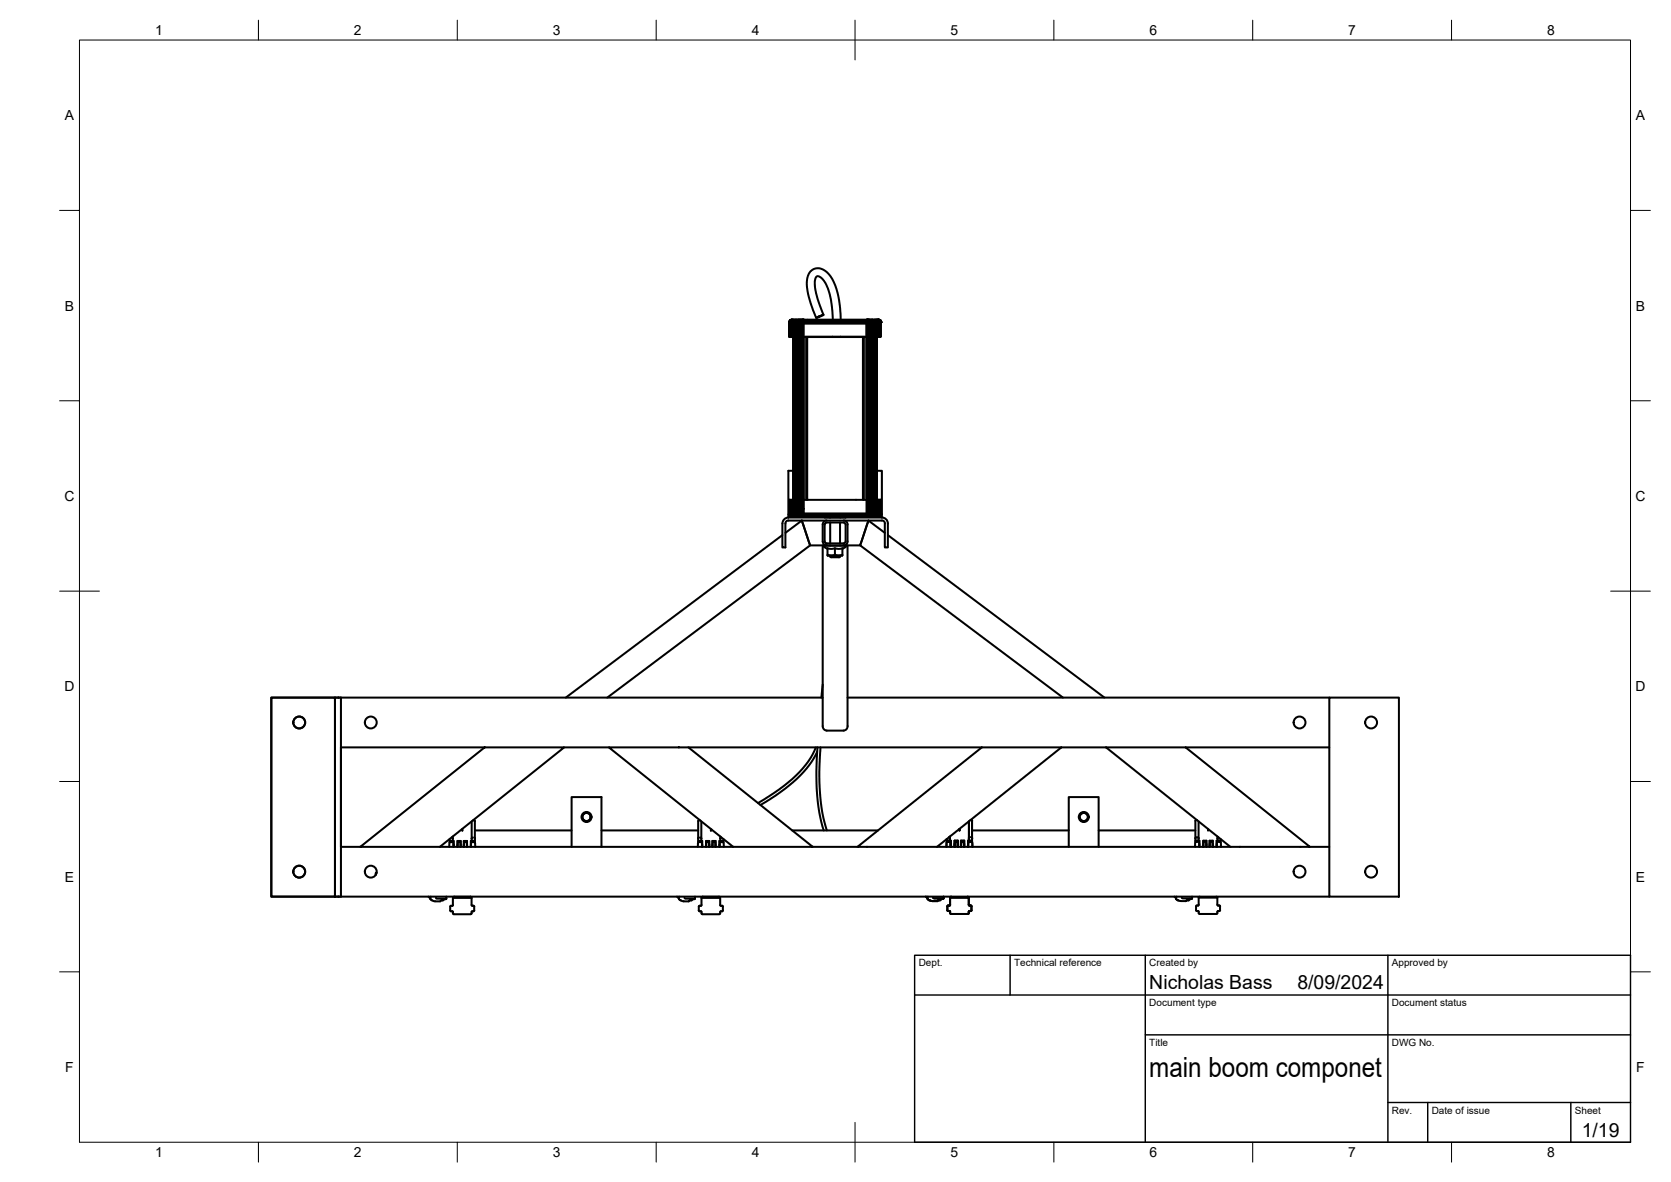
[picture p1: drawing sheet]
<svg xmlns="http://www.w3.org/2000/svg" width="420mm" height="297mm" viewBox="0 0 420 297" stroke-linecap="round" stroke-linejoin="round" font-family="sans-serif">
<!-- layer: Visible -->
<g fill="none" stroke="#000" stroke-width=".51">
<path d="M205.2 79.9a19.5 19.5 0 0 1-2.2-9.9 2.8 2.8 0 0 1 2-2.5 2.8 2.8 0 0 1 3 1 15.1 15.1 0 0 1 3.3 9.7l.1 2.2M205.2 79.9l1.9-.8zM207.1 79.1a20.5 20.5 0 0 1-2.2-8.5v-.2a.82 .82 0 0 1 .6-1 .82 .82 0 0 1 1 .4 11 11 0 0 1 2.7 7.2l.2 3.4M198.4 81l.1 3.6 .1-3.6M198.4 81v3.6M198.4 84.6h.1M198.5 81h.1M198.5 84.6h.1M198.6 81l.1 3.6M198.6 80.5l.3-.1-.3 .1-.1 .5zM198.7 80.5l-.2 .5M198.7 80.5l-.1 .5"/>
<path d="M198.7 84.6h.1M198.8 81v3.6h.1M198.8 81h.2v3.6M198.8 80.5v.5M198.9 81v3.6h.1M199 80.4l-.3 .1M199 80.5l-.1 .5zM199 80.4h.1M199 80.5h.1M199.1 80.4l-.3 .1M199.1 80.5h.2l-.1 .5 .2-.5M199.1 80.5l-.1 .5h.2"/>
<path d="M199.2 84.6h.5M199.2 81v3.6h-.2M199.2 81h.5M199.2 80.4l-.4 .1M199.3 80.4l-.3 .1M199.4 80.4l-.4 .1M199.4 80.5l-.1 4.1M199.4 80.5l-.2 .5M199.5 84.7v40.9v-40.9M199.5 84.7v40.9M199.5 80.4l-.4 .1M199.5 84.7h.1"/>
<path d="M199.6 80.5l-.1 4.1M199.6 84.7v40.9M199.6 80.4l-.3 .1h.3M199.6 84.7l.1 40.9h.2v3.6h.2v.5h-.2M199.7 84.6h.3M199.7 81v3.6M199.7 84.7l.1 40.9M199.7 80.4l-.3 .1M199.8 84.7h.2M199.9 80.4l-.3 .1M199.9 81h-.2v-.5h.4l-.1 4.1M199.9 81v3.6"/>
<path d="M199.9 81h.3M199.9 84.7v40.9h1.5M200 80.4l-.4 .1M200 84.6h1M200.1 84.7v40.9M200.2 80.4l-.3 .1v.5M200.2 81h.4v3.6M200.2 81v3.6M200.3 84.7v44.5h.4v.5M200.3 84.7h-.3v40.9M200.3 84.7h.1v40.9M200.3 80.5h1.5v.5l.1-.5-.1 .5"/>
<path d="M200.3 80.5l-.1 .5M200.3 80.4l-.2 .1h.2M200.4 84.7h.1v40.9M200.4 80.4l-.1 .1M200.5 84.7h.2M200.6 80.4h-.2v4.2M200.7 84.7v44.5h.2v.5h.1M200.7 84.7h.1v40.9M200.7 80.4h-.1v.6h.2l-.1-.6h.2M200.8 84.6v-3.6h.2v3.6M200.8 84.7h.3M201 80.5v.5h.2v3.6"/>
<path d="M201 80.5l-.2 .5zM201 84.7v40.9M201 84.6h.4M201 80.4h-.1l.1 .1M201.1 80.4h-.1l.2 .6 .1-.5M201.3 84.7l.1 45M201.3 80.4h-.2l.2 .1M201.3 80.5l.1 4.1h.1M201.3 80.5l.1 .5h.1M201.4 80.4h-.1l.2 .6M201.4 84.7h.1M201.5 80.4l.2 .6v3.6h-.2v-3.6"/>
<path d="M201.5 81h.3M201.6 80.4l.3 .1M201.7 84.7h.1M201.7 80.4l.2 .1M201.7 84.6h.1M201.8 80.4l.3 .4M201.8 80.4l.3 .1M201.8 82.3v2.3M201.8 81h.2M201.8 81v1.3M201.8 82.3h.1M201.9 80.4h.1"/>
<path d="M201.9 80.4h16.1M201.9 80.5l.1 .5M201.9 80.5h17.4M201.9 84.7v43.2M202 80.4l.1 .1M202 81v3.6v-3.6M202 81v.3v-.3M202 81.3h15.9M202 84.7h-.2v44.5h-.2M202 84.7h.1M202 84.7v40.9M202 81h15.8"/>
<path d="M202.1 80.8l-.1 .2M202.1 80.8h.1M202.1 81h-.1M202.1 80.5h.1M202.1 80.6v.2h15.7v-.2M202.7 84.7h.3M209.3 84.6v.1M211.3 84.6v.1M217 84.7h.2v40.9M217.2 84.7h.6M217.8 80.5v.1M217.8 80.6h.1"/>
<path d="M217.8 81h.1M217.8 80.5h.1M217.9 81v3.6h-16.1M217.9 81v3.6h.1v-2.3M217.9 81v.3l-.1-.3M217.9 80.4l-.1 .1M217.9 84.7l-.1 40.9M217.9 84.7l.1 40.9M217.9 84.7v44.5M218 80.4h.1M218 80.4h-.1M218 84.7h.1"/>
<path d="M218 81v1.3M218 81v1.3v-1.3M218 84.6h.3M218.1 80.4h-.1M218.1 80.4h-.2M218.1 84.7h.2v40.9M218.1 80.5l-.1 .5h.2M218.1 80.5l-.1 .5M218.1 84.7v40.9M218.2 81v3.6M218.2 81h.1M218.2 80.4l-.4 .1"/>
<path d="M218.3 84.7h.1v44.5h.1M218.3 80.4l-.4 .1-.1 .5h.2M218.4 80.4l-.4 .1-.1 .5M218.4 84.7h.1M218.5 80.4l-.4 .1M218.5 84.7h.2v40.9M218.5 84.7v40.9M218.6 80.4l-.3 .1-.1 .5M218.7 84.7h.1v40.9M218.7 81h-.4v3.6h.2M218.7 81v3.6h.2M218.7 81h.2"/>
<path d="M218.7 80.4l-.5 .6M218.8 84.7h.2M218.9 80.4l-.3 .1-.1 .5v3.6h.2M218.9 81h.2v3.6h.1M218.9 81v3.6h.2M219 80.4l-.3 .1v.5M219.1 84.7h.2v40.9l-.2 3.6v-3.6M219.2 80.4l-.3 .1v.5M219.2 81h.2M219.2 81v3.6h.2v-3.6M219.3 80.5l-.1 .5M219.3 84.7h.1"/>
<path d="M219.3 80.4l-.2 .1v.5h.1M219.4 80.4l-.1 .1M219.4 80.4h.3M219.4 84.6h.2M219.5 81h.1v3.6M219.5 84.7h-.1v40.9M219.6 80.4l-.1 .6M219.6 80.5h.2v.5h-.2zM219.6 84.6h.4M219.7 84.7h.1v40.9M219.8 84.7h.1v40.9M219.9 80.4h-.2l.1 .1"/>
<path d="M219.9 84.7l.1 40.9M220 84.7l.1 40.9M220 81h.2M220 81h-.2v3.6M220 81v3.6h.2M220 80.4l-.2 .1M220.1 84.7l.1 40.9M220.2 80.4h-.2l.2 .6M220.2 84.7l.1 40.9M220.2 81v3.6h.2M220.3 80.4h-.1l.1 .1M220.3 84.7l.1 40.9 .1-40.9v40.9v-40.9l-.1 44.5h-.1"/>
<path d="M220.3 80.5h-.3v.5M220.3 80.5h.2M220.3 80.5l.1 .5h-.2M220.4 80.4l.1 .1M220.4 84.6h.2M220.5 80.5l.1 .5M220.5 80.4h-.1l.2 .1h-.1M220.6 81h.1M220.6 81v3.6h.1M220.6 81h-.2v3.6M220.6 80.4l.3 .6h-.2l-.1-.5M220.6 80.5h.7"/>
<path d="M220.6 80.5l.1 .5M220.7 80.4l.2 .1M220.7 81v3.6M220.8 80.4l.3 .6M220.8 80.4l.3 .1v.5M220.9 80.5l.1 .5zM220.9 80.4l.4 .1zM221 81h-.1v3.6h-.2M221 81v3.6h-.1M221 84.6h.1M221 81h.1M221.1 81v3.6"/>
<path d="M221.2 80.5l.2 .5M221.2 84.6h.1M221.3 80.5l-.5-.1 .3 .1 .3 .5M221.3 80.5l.1 .5M221.3 80.5l.1 .5zM221.4 81v3.6l-.1-3.6-.2 3.6M221.4 81h.1M221.4 81v3.6M199.5 118.3h-1.3v11.8h23.5M220.5 118.3h1.2v11.8M196.7 134.5l-54.4 40.8M198.2 130.8h23.6a.75 .75 0 0 1 .7 .7"/>
<path d="M198.2 130.1a1.52 1.52 0 0 0-1.5 1.5v6h.8v-6.1a.75 .75 0 0 1 .7-.7M198.5 129.2l.1 .5M198.5 129.2l.2 .5M198.5 125.6v3.6M198.5 125.6h.3M198.5 129.2h.1M198.6 129.2l.1 .5M198.6 125.6v3.6M198.6 125.6v3.6l.2 .5M198.6 129.7l.4 .2M198.7 129.7l.3 .2M198.7 129.7h.1"/>
<path d="M198.7 125.6v3.6h-.1M198.7 129.7l.5 .2-.4-.2M198.8 129.7l.4 .2M198.8 129.7l-.1-.5 .2 .5h.6M198.9 125.6h-.1v3.6l.4 .7M199.1 129.2l.2 .7M199.1 129.2l.4 .7M199.1 125.6v3.6M199.2 125.6v3.6h.2M199.2 125.6h-.3v3.6h.2M199.2 125.6h.2M199.4 129.2h.1l.1 .5 .3 .2"/>
<path d="M199.4 129.2l.1 .5M199.4 129.9h.1M199.5 129.7l.3 .2M199.5 129.7l.1 .2M199.5 125.6h.2v3.6h-.2zM199.5 125.6h-.1v3.6M199.5 129.9h.4M199.7 129.2h.2v.5h-.1zM199.9 129.7l.1 .2h-.1M200.1 125.6v3.6h.2v.5M200.3 129.7l-.3 .2M200.3 129.7v.2h-.1"/>
<path d="M200.3 129.7h.4M200.3 129.9h.2M200.5 125.6v4.3l.2-.2M200.7 129.7h.2l-.3 .2M200.9 125.6v3.6h.2v-3.6M201 129.7l-.2 .2M201.1 129.2h.2l-.1 .5h-.2zM201.1 125.6v-40.9h.3v40.9M201.2 129.9h.1M201.3 129.9h.1M201.4 129.7l-.5 .2M201.4 129.7l-.3 .2"/>
<path d="M201.4 129.7h.1l-.2 .2M201.4 125.6v3.6h.2M201.4 125.6h.2M201.4 129.9h.3M201.5 125.6v-40.9h.2v40.9M201.6 129.2l-.1 .5h.2M201.6 130.8l2.1 6.3-51 38.2M201.6 130.8l2.1 6.3h3.2M201.6 130.8l-4.1 3.1M201.7 129.9h.1M201.7 129.7h.1M201.7 129.7l-.3 .2"/>
<path d="M201.8 129.9h.1M201.8 129.7l-.3 .2M201.9 127.9v1.3M201.9 129.2l-.2 .5M201.9 129.2l-.1 .5zM201.9 127.9v1.3v-1.3M201.9 129.9h.1M201.9 129.2h.2M202 129.8h16M202 129.8l.1-.1-.3 .2M202 129.8l-.1 .1M202 125.6v3.6l-.2 .5"/>
<path d="M202 125.6v3.6v-.2M202 129l.1 .2M202 129h15.9M202.1 129.2h15.8M202.1 129.5l-.5 .4M202.1 129.5v.2M202.1 125.6v-40.9h.6v40.9M202.1 129.4v.1M202.1 129.7l-.4 .2M202.1 129.7h15.7M202.1 129.7h.1M203 125.6v-40.9h14v40.9"/>
<path d="M206.9 136.1a1.01 1.01 0 0 0 1 1M207.3 136.1l.1-4.3v-.2l.5-.3h4.2l.5 .3v4.5M207.4 136.1v.2l.5 .3h4.2l.3-.1 .2-.4M207.9 137.1h-1v45.4a1.11 1.11 0 0 0 1 1.1h4.2a1.05 1.05 0 0 0 1-1.1v-45.4h-1M207.9 137.1h4.2M207.9 130.8a1.01 1.01 0 0 0-1 1v4.3M208.1 139.4l.1 .2h3.5l.1-1.8-.9 .2-2.8-.2v1.6l.7 .2 1.1-.2M208.1 138l-.8-.5v-.3h5.3v.3l-.8 .5M208.7 130v.1M208.7 139.9h2.5M208.7 139.9l.3 .1h2l.2-.1M208.7 131.3v5.3"/>
<path d="M208.7 137.1h.1M208.7 139.6v.3M209.9 137.8v1.6l.8 .2 1.1-.2M211.2 131.3v5.3M211.2 137.1h.1M211.2 139.6v.3M211.3 130v.1M212.1 130.8a1.01 1.01 0 0 1 1 1v4.3M212.8 129.8l-.2 .2h-5.2l-.2-.2M213.1 136.1a1.01 1.01 0 0 1-1 1M217.8 129.7l.4 .2M217.8 129.7l.2 .1"/>
<path d="M217.8 129.7l.3 .2M217.9 129.2h.1M217.9 129.5l-.1 .2M217.9 129.2v.2h-15.8v-.2M217.9 129.2v-.2v.2M217.9 129.2l.2 .5-.2-.3M218 129.8l.1 .1M218 129.8l-16.1 .1M218 129.8v.1M218 129.9h.1M218 127.9h.1M218.1 129.7l.3 .2z"/>
<path d="M218.1 125.6h-16.5v3.6M218.1 125.6h.4M218.1 125.6v2.3M218.1 127.9l-.1 1.3M218.1 129.2l.1 .5h.1M218.1 129.2l.2 .5M218.1 127.9v1.3v-1.3M218.2 125.6v3.6h.2l.1 .5h.1l-.1-.5M218.2 129.9h.1M218.3 129.7l.1 .2M218.3 129.7l.4 .2h-.2M218.4 130.8l-2.1 6.3h-3.2"/>
<path d="M218.5 129.2h.2l.2 .7h-.1M218.5 125.6h.2M218.5 125.6v3.6M218.7 129.9h.1M218.7 125.6h.4M218.7 125.6v3.6h.2M218.9 129.2v.5l.2-.5v.5M218.9 129.2h.2l-.2 .5h-.3l.2 .2M218.9 125.6v3.6M219 125.6v-40.9h.1v40.9M219.1 125.6h.8M219.1 129.7l-.2 .2"/>
<path d="M219.1 129.7l.1 .2h-.1M219.1 129.7h.2M219.3 125.6v3.6h-.2zM219.3 129.7h.2l-.1 .2M219.3 129.7l-.1 .2M219.3 129.9h.1M219.5 125.6v3.6h-.2v.5M219.5 125.6v-40.9h.2v44.5M219.6 129.9h.2M219.7 129.2l-.1 .7h-.1M219.7 129.2h-.2v.5h.5M219.7 129.2h.6"/>
<path d="M219.8 129.9h.3M219.9 125.6h.4M219.9 125.6l-.1 4.3M220 129.7l-.1 .2M220.1 129.9l.3-.2-.2 .2M220.1 125.6l-.1 4.1M220.1 129.9h.1M220.2 129.9h.2M220.3 129.2l-.1 .5h-.2M220.4 129.2h.2l-.1 .5h-.1zM220.6 129.2h.1v.5l-.4 .2M220.6 125.6v3.6"/>
<path d="M220.6 129.9h.1M220.7 125.6h-.4v3.6M220.7 125.6l.1 4.1M220.7 125.6h.4M220.8 129.7l-.4 .2M220.9 125.6v3.6h.1v-3.6M220.9 129.9l.4-.2zM221 129.7l-.4 .2M221 129.7l.3-.5v-3.6l.1 3.6-.1 .5M221 129.7l-.3 .2 .5-.2-.4 .2M221.1 129.2l-.1 .5M221.1 129.2h.2v.5"/>
<path d="M221.1 129.2l-.3 .5M221.3 125.6l-.2 3.6M221.3 129.7l-.3 .2 .3-.2M221.3 125.6l.1 3.6M221.4 125.6h.1M221.4 125.6l.1 3.6M221.4 129.2l-.1 .5M221.5 129.2l-.2 .5M221.5 125.6v3.6M221.5 125.6v3.6l-.2 .5M221.8 130.1a1.49 1.49 0 0 1 1.4 1.4v6.1h-.7v-6M222.5 133.9l-4.1-3.1-2.1 6.3 51 38.2"/>
<path d="M223.2 134.5l54.5 40.8M68.2 175.3h16v50h-16zM84.2 175.3h1.5M206.9 175.3h-121.2v12.5M206.9 172l-.4 3.3M213.1 175.3h121.1M334.2 175.3h17.5v50h-17.5zM85.7 187.8h36.2M85.7 187.8v25M141.9 187.8h11.2M153.1 187.8h20l31.3 25h-20zM173.1 187.8h73.8"/>
<path d="M205.1 187.8a24.7 24.7 0 0 1-9.2 10.6l-5.3 3.4M205.5 188.9a29.7 29.7 0 0 1-11.7 11.8l-2.6 1.6M205.5 187.8a55.8 55.8 0 0 0 1.6 20.9M206.3 187.8a54.9 54.9 0 0 0 1.6 20.9M246.9 187.8h20M246.9 187.8l-31.3 25h20l31.3-25M266.9 187.8h11.2M278.1 187.8h20M278.1 187.8l31.3 25h20l-31.3-25M298.1 187.8h36.1M90.6 212.8h-4.9v12.5h248.5M90.6 212.8l31.3-25h20l-31.3 25z"/>
<path d="M94.5 219.7v.2M94.6 219.3l-.1 .4zM94.6 219.3h.1M110.6 212.8h73.8M113 212.8v-1l.2-.2h.8v1.2M113.1 211.3v.4M113.2 211.6h.1M113.7 210.4l.2 .4M113.8 211.3h.3v1.5M113.8 210.8v.5h-.7v-.4M113.8 210.2v.6M114 212.5h.1"/>
<path d="M114 212.1l.1 .1M115 212.5h.1M115.1 212.1l-.1 .1M115.8 212.8v-1.2h-.7l-.1 1.2v-1.5h.8v1.5M115.8 212.5h.1M115.8 212.1l.1 .1M116.2 208.3l.1 .5M116.3 208.6h.1M116.6 212.8v-1.5h.8v1.5M116.6 212.5h.1M116.6 212.8l.1-1.2h.7v1.2M116.7 212.1l-.1 .1"/>
<path d="M117.4 212.5h.1M117.4 212.1l.1 .1M118.4 212.5h.1M118.4 212.8v-1.2l1 .1 .1 1.1M118.4 212.1v.1M118.6 211.3h-.2v1.5M118.6 210.8v.5h.8M118.6 206.4v4.4M118.8 210.4l-.2 .4M119 206.1h.2M119.2 210.4l.2 .4M119.2 206.1l.2 .2"/>
<path d="M119.3 211.6h.1M119.4 206.3v5.4M119.4 208.7h24.3M143.7 212.8v-12.5h7.5v12.5M151.2 208.7h24.4M175.5 212.8v-1l.2-.2h.8v1.2M175.6 211.3v.4M175.6 206.3v4.5M175.7 211.6h.1M175.8 210.4l-.2 .4M176 206.1l-.4 .2M176.2 210.4l.1 .2"/>
<path d="M176.3 210.6l.1 .2M176.3 211.3h.3v1.5M176.3 206.4v4.9h-.7v-.5M176.5 212.5h.1M176.5 212.1l.1 .1M177.5 212.8v-1.5h.9v1.5l-.1-1.2h-.7v1.2M177.5 212.5h.1M177.6 212.1l-.1 .1M178.3 212.5h.1M178.3 212.1l.1 .1M178.8 208.3v.3M178.8 208.6v.2"/>
<path d="M178.8 208.6h.1M179 208.5l-.2 .1M179.1 212.8v-1.5h.8v1.5M179.1 212.5h.1M179.2 212.8v-1.2h.7v1.2M179.2 212.1l-.1 .1M179.9 212.5h.1M179.9 212.1l.1 .1M180.9 212.5h.1M180.9 212.1v.1M181.1 211.3h-.2v1.5l.1-1.2 .9 .1 .1 1.1M181.1 210.8v.5h.8"/>
<path d="M181.1 210.2v.6M181.2 210.6l-.1 .2M181.3 210.4l-.1 .2M181.8 211.6h.1M181.9 210.9v.8M199.2 208.7h21.6M204.4 212.8h11.2M235.6 212.8h73.8M238.1 211.3v.3M238.2 211.5h.1M238.7 210.4l.2 .3M238.8 211.3h.3v1.5l-.1-1.2h-.9l-.1 1.2"/>
<path d="M238.8 210.7v.6h-.7v-.4M238.8 210.2v.5M239 212.4h.1M239 212.1l.1 .1M240 212.8v-1.5h.9v1.5M240 212.4h.1M240.1 212.8v-1.2h.7v1.2M240.1 212.1l-.1 .1M240.8 212.4h.1M240.8 212.1l.1 .1M241.3 208.3v.3M241.3 208.5v.2"/>
<path d="M241.3 208.6h.1M241.6 212.4h.1M241.7 212.1l-.1 .1M242.4 212.8v-1.2h-.7l-.1 1.2v-1.5h.8v1.5M242.4 212.4h.1M242.4 212.1l.1 .1M243.4 212.4h.1M243.4 212.8l.1-1.2h.9l.1 1.2M243.5 212.1l-.1 .1M243.6 211.3h-.2v1.5M243.6 210.7v.6h.8M243.6 206.4v4.3"/>
<path d="M243.8 210.4l-.2 .3M244 206.1l.4 .2M244.2 210.4l.2 .1M244.4 210.5v.2M244.4 206.3v5.3M244.4 208.7h24.3M268.7 212.8v-12.5h7.5v12.5M276.2 208.7h24.4M300.5 212.8v-1.1l.2-.1h.8v1.2M300.6 211.3v.3M300.6 206.3v4.4M300.6 210.5v.2"/>
<path d="M300.7 211.5h.1M300.8 210.4l-.2 .1M300.9 206.1l-.3 .2M301.2 210.4l.1 .1M301.3 210.5l.1 .2M301.4 211.3h.2v1.5M301.4 206.4v4.9h-.8v-.6M301.5 212.4h.1M301.5 212.1l.1 .1M302.5 212.4h.1M302.6 212.1l-.1 .1M303.3 212.8v-1.2h-.7l-.1 1.2v-1.5h.9v1.5"/>
<path d="M303.3 212.4h.1M303.3 212.1l.1 .1M303.8 208.3v.4M303.8 208.6h.1M304.1 212.8v-1.5h.8v1.5v-1.2h-.7v1.2M304.1 212.4h.1M304.2 212.1l-.1 .1M304.9 212.4h.1M304.9 212.1l.1 .1M305.9 212.4h.1M305.9 212.8l.1-1.2h.9l.1 1.2M306 212.1l-.1 .1"/>
<path d="M306.1 211.3h-.2v1.5M306.1 210.7v.6h.8M306.1 210.2v.5M306.3 210.4l-.2 .3M306.8 211.5h.1M306.9 210.9v.7M329.4 212.8h4.8M84.2 225.3h1.5M107.7 225.3l1 1M108.3 225.3v.1M109.6 225.6l.2 .2 2.4-.1M111.7 225.9l-.2 .3-.6 .1"/>
<path d="M112.1 226h-.9l-.5 .5h-1.5l-.5-.2M112.2 225.3l-.1 .6M113.7 229l.2 .2v.3M113.8 227.6l-.6 .2 .1 1.2h.5M113.9 225.6h4.7M113.9 225.6v1.8l-.2 .2M113.9 229.5a1.38 1.38 0 0 0 1.5 .3h1.7a1.47 1.47 0 0 0 1.5-.3M114.2 225.4h4.1M114.2 225.3v.1M114.2 225.4l-.3 .2M118.3 225.3v.1M118.3 225.4l.3 .2"/>
<path d="M118.6 225.6v1.8l.2 .2M118.7 227.6l.5 .1 .1 1.1-.6 .2M118.8 229l-.2 .5M170.2 225.3l.7 .9M170.8 225.3v.1M172.1 225.6l.2 .2 2.4-.1M174.2 225.9l-.2 .3-.6 .1M174.6 226h-.9l-.5 .5h-1.5l-.7-.3M174.7 225.3l-.1 .6M176.2 229l.2 .2v.3M176.3 227.6l-.6 .2 .1 1.2h.5M176.4 225.6h4.7"/>
<path d="M176.4 225.6v1.8l-.2 .2M176.4 229.5a1.38 1.38 0 0 0 1.5 .3h1.7a1.47 1.47 0 0 0 1.5-.3M176.7 225.4h4.1M176.7 225.3v.1M176.7 225.4l-.3 .2M180.8 225.3v.1M180.8 225.4l.3 .2M181.1 225.6v1.8l.2 .2M181.2 229h.4M181.2 227.6h.4M181.3 229l-.2 .5M181.6 227.6l.2 .2"/>
<path d="M181.8 227.8v1M181.8 228.8l-.2 .2M232.8 225.3l.5 .5M233.2 225.7l.1 .3M233.2 226l.6 .3M233.3 225.3v.1M234.6 225.6l.3 .2 2.3-.1M236.7 225.9l-.2 .3-.6 .1M237.1 225.9h-.9l-.5 .5h-1.5l-.5-.2M237.2 225.3l-.1 .6M238.7 228.9l.2 .2M238.8 227.6h-.5l-.1 1.2 .6 .1"/>
<path d="M238.9 225.6h4.7M238.9 225.6v1.8M238.9 229.1v.4M238.9 227.4l-.2 .2M238.9 229.5a1.38 1.38 0 0 0 1.5 .2h1.7a1.47 1.47 0 0 0 1.5-.2M239.1 225.3l-.2 .3M243.3 225.3l.3 .3M243.6 225.6v1.8l.2 .2M243.7 227.6h.5l.1 1.1-.6 .2M243.8 228.9l-.2 .6M295.3 225.3l.5 .5M295.7 225.7l.3 .5 .2 .1"/>
<path d="M295.8 225.3v.1M296.2 226.3h.1M297.1 225.6l.4 .2 2.2-.1M299.2 225.9l-.2 .3-.6 .1M299.6 225.9h-.9l-.5 .5h-1.5l-.5-.2M299.7 225.3l-.1 .6M301.2 228.9l.2 .2v.4M301.3 227.6h-.5l-.1 1.2 .6 .1M301.4 225.6h4.7M301.4 225.6v1.8l-.2 .2M301.4 229.5a1.38 1.38 0 0 0 1.5 .2h1.7a1.47 1.47 0 0 0 1.5-.2M301.6 225.3l-.2 .3"/>
<path d="M305.8 225.3l.3 .3M306.1 225.6v1.8l.2 .2M306.2 227.6h.5l.1 1.1-.6 .2M306.3 228.9l-.2 .6"/>
<circle cx="75.2" cy="181.6" r="1.49"/>
<circle cx="93.2" cy="181.6" r="1.49"/>
<circle cx="326.8" cy="181.6" r="1.49"/>
<circle cx="344.8" cy="181.6" r="1.49"/>
<circle cx="75.2" cy="219.1" r="1.49"/>
<circle cx="93.2" cy="219.1" r="1.49"/>
<circle cx="147.5" cy="205.3" r="1.26"/>
<circle cx="147.5" cy="205.3" r="1.05"/>
<circle cx="147.5" cy="205.3" r="1.03"/>
<circle cx="272.5" cy="205.3" r="1.26"/>
<circle cx="272.5" cy="205.3" r="1.03"/>
<circle cx="326.8" cy="219.1" r="1.49"/>
<circle cx="344.8" cy="219.1" r="1.49"/>
</g>
<g fill="#000">
<circle cx="198.4" cy="81" r=".25"/>
<circle cx="198.5" cy="81" r=".25"/>
<circle cx="198.9" cy="81" r=".25"/>
<circle cx="199" cy="80.4" r=".25"/>
<circle cx="199.1" cy="80.4" r=".25"/>
<circle cx="199.2" cy="80.4" r=".25"/>
<circle cx="199.4" cy="80.4" r=".25"/>
<circle cx="199.6" cy="80.4" r=".25"/>
<circle cx="199.9" cy="80.4" r=".25"/>
<circle cx="200" cy="80.4" r=".25"/>
<circle cx="200.2" cy="80.4" r=".25"/>
<circle cx="200.2" cy="81" r=".25"/>
<circle cx="200.4" cy="81" r=".25"/>
<circle cx="200.4" cy="80.4" r=".25"/>
<circle cx="200.6" cy="80.4" r=".25"/>
<circle cx="200.6" cy="81" r=".25"/>
<circle cx="200.7" cy="80.4" r=".25"/>
<circle cx="200.9" cy="80.4" r=".25"/>
<circle cx="201" cy="81" r=".25"/>
<circle cx="201" cy="80.4" r=".25"/>
<circle cx="201.1" cy="80.4" r=".25"/>
<circle cx="201.3" cy="80.4" r=".25"/>
<circle cx="201.4" cy="81" r=".25"/>
<circle cx="201.4" cy="80.4" r=".25"/>
<circle cx="201.5" cy="80.4" r=".25"/>
<circle cx="201.5" cy="81" r=".25"/>
<circle cx="201.7" cy="80.4" r=".25"/>
<circle cx="201.7" cy="81" r=".25"/>
<circle cx="201.8" cy="80.4" r=".25"/>
<circle cx="201.8" cy="81" r=".25"/>
<circle cx="201.9" cy="80.4" r=".25"/>
<circle cx="202" cy="81" r=".25"/>
<circle cx="217.9" cy="81" r=".25"/>
<circle cx="218" cy="80.4" r=".25"/>
<circle cx="218" cy="82.3" r=".25"/>
<circle cx="218.1" cy="80.4" r=".25"/>
<circle cx="218.2" cy="80.4" r=".25"/>
<circle cx="218.3" cy="80.4" r=".25"/>
<circle cx="218.4" cy="80.4" r=".25"/>
<circle cx="218.5" cy="80.4" r=".25"/>
<circle cx="218.5" cy="81" r=".25"/>
<circle cx="218.7" cy="81" r=".25"/>
<circle cx="218.7" cy="80.4" r=".25"/>
<circle cx="219" cy="80.4" r=".25"/>
<circle cx="219.2" cy="80.4" r=".25"/>
<circle cx="219.2" cy="81" r=".25"/>
<circle cx="219.3" cy="80.4" r=".25"/>
<circle cx="219.7" cy="80.4" r=".25"/>
<circle cx="219.9" cy="80.4" r=".25"/>
<circle cx="220.2" cy="80.4" r=".25"/>
<circle cx="220.2" cy="81" r=".25"/>
<circle cx="220.3" cy="80.4" r=".25"/>
<circle cx="220.4" cy="80.4" r=".25"/>
<circle cx="220.5" cy="84.7" r=".25"/>
<circle cx="220.5" cy="80.4" r=".25"/>
<circle cx="220.6" cy="80.4" r=".25"/>
<circle cx="220.7" cy="80.4" r=".25"/>
<circle cx="220.8" cy="80.4" r=".25"/>
<circle cx="220.9" cy="80.4" r=".25"/>
<circle cx="221.3" cy="80.5" r=".25"/>
<circle cx="221.3" cy="81" r=".25"/>
<circle cx="221.4" cy="81" r=".25"/>
<circle cx="198.5" cy="129.2" r=".25"/>
<circle cx="198.9" cy="129.2" r=".25"/>
<circle cx="199" cy="129.9" r=".25"/>
<circle cx="199.1" cy="129.9" r=".25"/>
<circle cx="199.2" cy="129.9" r=".25"/>
<circle cx="199.2" cy="129.2" r=".25"/>
<circle cx="199.3" cy="129.9" r=".25"/>
<circle cx="199.4" cy="129.9" r=".25"/>
<circle cx="199.6" cy="129.9" r=".25"/>
<circle cx="199.8" cy="129.9" r=".25"/>
<circle cx="199.9" cy="129.2" r=".25"/>
<circle cx="200" cy="129.9" r=".25"/>
<circle cx="200.3" cy="129.2" r=".25"/>
<circle cx="200.3" cy="129.9" r=".25"/>
<circle cx="200.5" cy="129.2" r=".25"/>
<circle cx="200.7" cy="129.2" r=".25"/>
<circle cx="200.9" cy="129.2" r=".25"/>
<circle cx="200.9" cy="129.9" r=".25"/>
<circle cx="201.1" cy="129.2" r=".25"/>
<circle cx="201.2" cy="129.9" r=".25"/>
<circle cx="201.3" cy="129.2" r=".25"/>
<circle cx="201.4" cy="129.2" r=".25"/>
<circle cx="201.4" cy="129.9" r=".25"/>
<circle cx="201.5" cy="129.9" r=".25"/>
<circle cx="201.6" cy="129.2" r=".25"/>
<circle cx="201.8" cy="129.9" r=".25"/>
<circle cx="201.9" cy="129.9" r=".25"/>
<circle cx="201.9" cy="127.9" r=".25"/>
<circle cx="201.9" cy="129.2" r=".25"/>
<circle cx="202" cy="129.2" r=".25"/>
<circle cx="202.1" cy="129.7" r=".25"/>
<circle cx="217.9" cy="129.2" r=".25"/>
<circle cx="218" cy="129.8" r=".25"/>
<circle cx="218.2" cy="129.9" r=".25"/>
<circle cx="218.4" cy="129.9" r=".25"/>
<circle cx="218.5" cy="129.9" r=".25"/>
<circle cx="218.5" cy="129.2" r=".25"/>
<circle cx="218.7" cy="129.9" r=".25"/>
<circle cx="218.8" cy="129.9" r=".25"/>
<circle cx="218.9" cy="129.9" r=".25"/>
<circle cx="218.9" cy="129.2" r=".25"/>
<circle cx="219.6" cy="129.9" r=".25"/>
<circle cx="220.3" cy="129.2" r=".25"/>
<circle cx="220.3" cy="129.9" r=".25"/>
<circle cx="220.4" cy="129.2" r=".25"/>
<circle cx="220.6" cy="129.9" r=".25"/>
<circle cx="220.9" cy="129.9" r=".25"/>
<circle cx="221" cy="129.9" r=".25"/>
<circle cx="221" cy="129.2" r=".25"/>
<circle cx="221.3" cy="129.2" r=".25"/>
<circle cx="221.4" cy="129.2" r=".25"/>
<circle cx="221.5" cy="129.2" r=".25"/>
<circle cx="236.7" cy="225.9" r=".25"/>
<circle cx="299.2" cy="225.9" r=".25"/>
</g>
<!-- layer: BORDER -->
<g fill="none" stroke="#000" stroke-width=".25">
<path d="M20 10.1h390v276.9h-390zM65 5.1v5M115 5.1v5M165 5.1v5M215 5.1v10M265 5.1v5M315 5.1v5M365 5.1v5M15 52.9h5M410 52.9h5M15 100.7h5M410 100.7h5"/>
<path d="M15 148.6h10M405 148.6h10M15 196.4h5M410 196.4h5M15 244.2h5M410 244.2h5M65 287v5M115 287v5M165 287v5M215 282.1v9.9M265 287v5M315 287v5"/>
<path d="M365 287v5"/>
</g>
<!-- layer: TITLEBLOCK -->
<path d="M230 240.1h180v46.9h-180zM230 250h180M254 240.1v9.9M288 240.1v46.9M349 240.1v46.9M288 260.1h122M349 277.1h61M359 277.1v9.9M395 277.1v9.9" fill="none" stroke="#000" stroke-width=".36"/>
<text font-size="7" x="289" y="270.6">main boom componet</text>
<g font-size="4.9">
<text x="289" y="248.5">Nicholas Bass</text>
<text x="326.2" y="248.5">8/09/2024</text>
<text x="397.7" y="285.7">1/19</text>
</g>
<g font-size="3.5">
<text x="39" y="8.8">1</text>
<text x="89" y="8.8">2</text>
<text x="139" y="8.8">3</text>
<text x="189" y="8.8">4</text>
<text x="239" y="8.8">5</text>
<text x="289" y="8.8">6</text>
<text x="339" y="8.8">7</text>
<text x="389" y="8.8">8</text>
<text x="16.3" y="30.2">A</text>
<text x="411.3" y="30.2">A</text>
<text x="16.3" y="78">B</text>
<text x="411.3" y="78">B</text>
<text x="16.2" y="125.9">C</text>
<text x="411.2" y="125.9">C</text>
<text x="16.2" y="173.7">D</text>
<text x="411.2" y="173.7">D</text>
<text x="16.3" y="221.6">E</text>
<text x="411.3" y="221.6">E</text>
<text x="16.4" y="269.4">F</text>
<text x="411.4" y="269.4">F</text>
<text x="39" y="290.8">1</text>
<text x="89" y="290.8">2</text>
<text x="139" y="290.8">3</text>
<text x="189" y="290.8">4</text>
<text x="239" y="290.8">5</text>
<text x="289" y="290.8">6</text>
<text x="339" y="290.8">7</text>
<text x="389" y="290.8">8</text>
</g>
<g font-size="2.5">
<text x="231" y="242.9">Dept.</text>
<text x="255" y="242.9">Technical reference</text>
<text x="289" y="242.9">Created by</text>
<text x="350" y="242.9">Approved by</text>
<text x="289" y="252.8">Document type</text>
<text x="350" y="252.8">Document status</text>
<text x="289" y="262.9">Title</text>
<text x="350" y="262.9">DWG No.</text>
<text x="350" y="279.9">Rev.</text>
<text x="360" y="279.9">Date of issue</text>
<text x="396" y="279.9">Sheet</text>
</g>
</svg>
